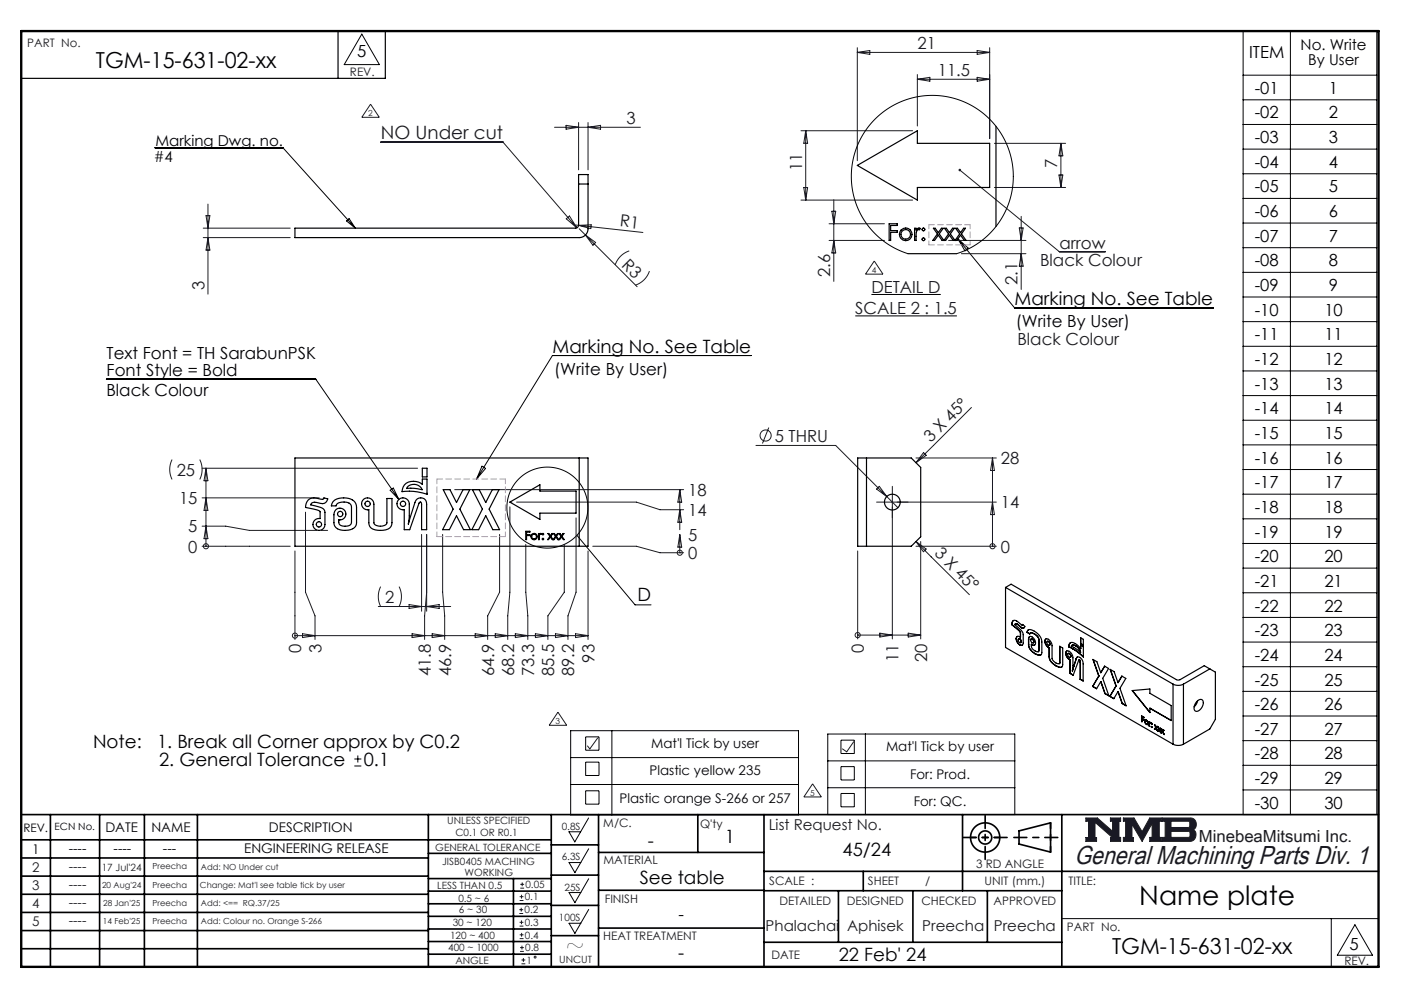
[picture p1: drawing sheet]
<svg xmlns="http://www.w3.org/2000/svg" width="297mm" height="210mm" viewBox="0 0 297 210" stroke-linecap="round" stroke-linejoin="round" font-family="sans-serif">
<g fill="none" stroke="#000" stroke-width=".35">
<path d="M4.5 172.3h287.1M4.5 177.6h112.1M10.7 172.3v32.2M21.1 172.3v32.2M30.5 172.3v32.2M41.8 172.3v32.2M90.6 172.3v32.2M116.6 172.3v32.2M116.6 178.7h10M126.6 172.3v32.2M147.6 172.3v8M161.6 172.3v32.2"/>
<path d="M203.6 172.3v16.1M215.6 175.7l6.6-1.7v6.2l-6.6-1.7zM224.6 172.3v32.2M4.5 185.3h86.1M4.5 181.4h86.1M4.5 189.1h86.1M4.5 193h86.1M4.5 196.8h86.1M90.6 199.1h26M90.6 193.8h26M90.6 188.5h26M90.6 191.1h26"/>
<path d="M90.6 180.5h26M90.6 185.8h26M90.6 196.5h26M108.6 185.8v18.5M116.6 185.1h10M116.6 191.5h10M116.6 197.9h10M126.6 196.3h35M126.6 188.3h35M126.6 180.3h35M161.6 184.3h130M161.6 199.3h63"/>
<path d="M161.6 188.4h63M177.4 188.4v10.9M182.6 184.3v4.1M193.1 188.4v10.9M208.9 188.4v10.9M4.5 200.6h86.1M90.6 201.8h26"/>
<circle cx="208.4" cy="177.1" r="3.1"/>
<circle cx="208.4" cy="177.1" r="1.39"/>
</g>
<path d="M126.4 156.1l-1.6 2.3-.5-.6M180.6 156.9l-1.5 2.1-.9-.6M229.7 173h2.4l3.3 2.8v-2.1h-.5v-.7h2.2v.7h-.4v3.4h.4v.8h-2.2v-.8h.4l-3.7-3.2v3.2h.4v.8h-2.3v-.8h.6v-3.4h-.6zM237.6 173h2.3l1.7 2.9 1.6-2.9h2.5v.7h-.5v3.4h.5v.8h-2.5v-.8h.5v-3l-2.1 3.8-2.1-3.6v2.9h.3v.7h-2.2v-.8h.5v-3.4h-.5zM245.9 173h6a1.34 1.34 0 0 1 1.1 1 1.34 1.34 0 0 1-.6 1.5 1.33 1.33 0 0 1 .5 1.4 1.33 1.33 0 0 1-1.2 1h-5.8v-.8h.6v-3.4h-.6zM247.7 173.7h3.8l.2 .2v.8l-.3 .3h-3.7zM247.7 175.8h3.8l.2 .3v.7l-.3 .3h-3.7z" fill="none" stroke="#191924" stroke-width=".21"/>
<path d="M76.5 7.2l3.8 6.5h-7.5zM124.5 173l-2.9 5-1.2-2.1h2.4M124.5 179.5l-2.9 5.1-1.2-2.2h2.4M124.5 185.8l-2.9 5.1-1.2-2.1h2.4M124.5 192.3l-2.9 5.1-1.2-2.1h2.4M224.6 194.3h67M281.6 194.3v10.2M286.6 195.6l3.7 6.4h-7.4z" fill="none" stroke="#000" stroke-width=".21"/>
<path d="M4.5 6.6h287.1" fill="none" stroke="#000" stroke-width=".21" stroke-dasharray="6.3 1.3 1.3 1.3" stroke-dashoffset="1.9"/>
<path d="M71.5 6.6v10M81.5 6.6v10h-77" fill="none" stroke="#000" stroke-width=".25"/>
<path d="M205.3 177.1h6.2M222.2 174v6.2" fill="none" stroke="#000" stroke-width=".35" stroke-dasharray="15.2 1.3 1.3 1.3" stroke-dashoffset="14.1"/>
<path d="M203.8 177.1h9.2M208.4 172.5v9.2M214.5 177.1h9.3" fill="none" stroke="#000" stroke-width=".35" stroke-dasharray="15.2 1.3 1.3 1.3" stroke-dashoffset="12.5"/>
<path d="M4.5 6.6h287.1v197.9h-287.1z" fill="none" stroke="#000" stroke-width=".5"/>
<path d="M229.7 173v.7h.6v3.4h-.6v.8h2.3v-.8h-.4v-3.2l3.7 3.2h-.4v.8h2.2v-.8h-.4v-3.4h.4v-.7h-2.2v.7h.5v2.1l-3.3-2.8zM237.6 173v.7h.5v3.4h-.5v.8h2.2v-.7h-.3v-2.9l2.1 3.6 2.1-3.8v3h-.5v.8h2.5v-.8h-.5v-3.4h.5v-.7h-2.5l-1.6 2.9-1.7-2.9zM247.7 175.8h3.8l.2 .3v.7l-.3 .3h-3.7zM245.9 173v.7h.6v3.4h-.6v.8h6.3l.5-.5 .3-.8-.1-.7-.5-.4a1.34 1.34 0 0 0 .6-1.5 1.34 1.34 0 0 0-1.1-1zM247.7 173.7h3.7l.3 .2v.9l-.3 .2h-3.7z" fill-rule="evenodd" fill="#191924"/>
<g fill="none" stroke="#191924" stroke-width=".21">
<path d="M181.4 10.1v23.9M181.4 11.1h28M181.4 11.1l2.6-.4v.8zM194.1 15.8v10.8M194.1 16.8h15.3M194.1 16.8l2.6-.4v.8zM206.7 16.4l2.7 .4-2.7 .4zM206.7 10.7l2.7 .4-2.7 .4zM209.4 10.1v19.2M78.4 22l1.8 2.8h-3.7zM80.6 30.1h25.8l15.6 18.1M117.3 26.9h18.2"/>
<path d="M119.7 26.5l2.7 .4-2.7 .4zM122.4 25.9v10M124.4 25.9v10M124.4 26.9l2.6-.4v.8zM169.4 27.6h23.7M170 39.7h.8l-.4 2.6zM170.4 27.6l.4 2.7h-.8zM170.4 27.6v14.7M203 36l21.1 17.2h9.8M210.4 30.3h15M210.4 39.6h15M224 37h.8l-.4 2.6z"/>
<path d="M224.4 30.3v9.3M224.4 30.3l.4 2.7h-.8zM43 50.2h18.4M43 48.2h18.4M43.6 45.6h.8l-.4 2.6zM44 43.2v19M44 50.2l.4 2.7h-.8zM119.8 46.3l.7-.6 1.5 2.5zM121.7 47.6l14.3 1.6M122.4 47.7l2.7-.2-.1 .9zM122.5 48.4l12.3 12.2M123.8 49.7l2.2 1.6-.6 .6z"/>
<path d="M133.1 53.1a4.7 4.7 0 0 0-3 2.9M137.4 57.3a4.7 4.7 0 0 1-3 3M169.4 42.3h23.7M175.4 50.8h11.7M175.4 47.3h11.7M176 44.7h.8l-.4 2.6zM176.4 42.2v17.3M176.4 50.8l.4 2.7h-.8zM184.9 55.2l1.9 2.8h-3.7zM200.7 50.8h16.3M203.4 53.6h13.6M215.6 48.2h.8l-.4 2.6z"/>
<path d="M216 45.8v15.4M216 53.6l.4 2.7h-.8zM36.4 97.2a4.7 4.7 0 0 0 0 4.2M42.3 97.2a4.7 4.7 0 0 1 0 4.2M42.8 99h45.5M43.6 99v16.5M43.6 99l.4 2.7h-.8zM159.9 94.2h16.9l13.1 13.2M162.6 90.4l-1.3 3.4M193.8 96.9h17M195.4 95.7l.5 .6-2.1 1.6zM205.5 86.2l-11.7 11.7"/>
<path d="M209.9 96.9v18.6M209.9 96.9l.5 2.6h-.9zM42.8 115.5h18.6M42.8 111.3h5l5 .9h14.2M42.8 105.3h24.7M43.6 111.3l.4 2.6h-.8zM43.6 105.3l.4 2.6h-.8zM43.6 115.5h.1M62.4 116.5v18.7M64.6 108.3v16.9l2 5v5M89.2 113v16.3M90.3 113v16.3"/>
<path d="M93.6 113v12.2l.5 5v5M96.2 103.6h48.4M105.7 113v12.2l-2.5 5v5M107.9 107.2v18l-.5 5v5M109.3 106.2h25.3l5 1.6h5M111.2 115.1v10.1l.5 5v5M119.4 115.1v10.1l-3.5 5v5M121.9 109.5v15.7l-1.8 5v5M124.4 116.5v18.7M125.4 115.5h9.2l5 1.4h5M143.8 103.6l.4 2.6h-.8zM143.8 103.6v8.4"/>
<path d="M143.8 113.1v3.8M143.8 113.1l.4 2.6h-.8zM143.8 107.8l.4 2.6h-.8zM143.8 116.9h.1M181.4 116.5v18.6M186 102.9l1.6 2.1-2.2-1.6zM188.8 104.5v30.6M193.8 115.5h17M193.8 114.5l2.1 1.6-.6 .6zM193.8 114.5l11.3 11.3M194.8 114.5v20.6M209.9 106.2l.5 2.6h-.9z"/>
<path d="M210 115.5h.1M210.8 106.2h-23.7M62.4 134.4h.1M62.4 134.4h62M64 134l2.6 .4-2.6 .4zM80 128.3h15.3M80.5 124.1a4.7 4.7 0 0 0 0 4.2M84.4 124.1a4.7 4.7 0 0 1 0 4.2M86.5 127.9l2.7 .4-2.7 .4zM87.2 134l2.6 .4-2.6 .4zM90.3 128.3l2.6-.4v.8zM90.3 125.2l-.5 5v5"/>
<path d="M91.4 134l2.7 .4-2.7 .4zM100.5 134l2.7 .4-2.7 .4zM104.8 134l2.6 .4-2.6 .4zM109 134l2.7 .4-2.7 .4zM113.3 134l2.6 .4-2.6 .4zM117.5 134l2.6 .4-2.6 .4zM121.7 134l2.7 .4-2.7 .4zM181.4 134.3h.1M181.4 134.3h13.4M186.1 133.9l2.7 .4-2.7 .4zM192.1 133.9l2.7 .4-2.7 .4zM118 150.6l1.9 2.8h-3.7z"/>
<path d="M171.9 165.8l1.8 2.7h-3.7zM109.9 193.2h.8M109.9 192.4h.8M109.9 195.9h.8M109.9 195h.8M109.9 190.4h.8M109.9 189.6h.8M109.9 198.5h.8M109.9 197.7h.8M110.1 187.8h.8M110.1 187h.8M110.3 192v.8"/>
<path d="M110.3 194.6v.9M110.3 189.2v.8M110.3 197.3v.8M110.4 200v.8M110.5 186.6v.8M110 201.2h.8M110 200.4h.8M110.3 203.8h.8M110.3 203h.8M110.7 202.6v.8"/>
<circle cx="162" cy="92.1" r="1.18"/>
<circle cx="43.6" cy="115.5" r=".54"/>
<circle cx="143.8" cy="116.9" r=".54"/>
<circle cx="210" cy="115.5" r=".54"/>
<circle cx="62.4" cy="134.4" r=".54"/>
<circle cx="181.4" cy="134.3" r=".54"/>
<circle cx="113.2" cy="202.4" r=".2"/>
</g>
<g fill="none" stroke="#000" stroke-width=".21">
<path d="M263 6.5h28.2v165.8h-28.2zM263 15.9h28.2M273 6.5v165.8M32.8 31.3h27.1l15.3 16.9M263 21.1h28.2M263 26.3h28.2M263 31.5h28.2M263 36.7h28.2M73.3 46.7l.5-.5 1.4 2zM202.6 50.5l12 14.6h42M202.6 50.5l2.2 2-.7 .6zM263 42h28.2"/>
<path d="M263 47.2h28.2M263 52.4h28.2M263 57.6h28.2M158.9 75.2h-42l-16.1 26.1M180.9 66.8h21.5M184.3 62.3h14.7M263 62.8h28.2M263 68h28.2M263 73.2h28.2M263 78.4h28.2M22.5 80.2h44.3l17.6 25.4M102 98.6l.7 .5-1.9 2.2z"/>
<path d="M263 83.7h28.2M263 88.9h28.2M263 94.1h28.2M263 99.3h28.2M82.5 103.7l.7-.5 1.2 2.4zM122 113.2l12.3 14.7h3.4M263 104.5h28.2M263 109.7h28.2M263 114.9h28.2M263 120.1h28.2M263 125.4h28.2M263 130.6h28.2"/>
<path d="M263 135.8h28.2M75.7 159.8v1.5M120.7 154.5h48.2v17.8h-48.2zM123.9 155.8h2.8v2.9h-2.8zM129.4 154.5v17.8M175.1 155.2h39.6v17.1h-39.6zM177.9 156.5h2.8v2.9h-2.8zM183.1 155.2v17.1M263 141h28.2M263 146.2h28.2M263 151.4h28.2M263 156.6h28.2"/>
<path d="M75 162h1.4M75 160.5h1.4M120.7 160.2h48.2M120.7 165.9h48.2M123.9 161.2h2.8v2.8h-2.8zM123.9 167.2h2.8v2.9h-2.8zM175.1 160.9h39.6M175.1 166.6h39.6M177.9 162.1h2.8v2.9h-2.8zM177.9 167.8h2.8v2.8h-2.8zM263 161.8h28.2M263 167.1h28.2"/>
<circle cx="115.8" cy="107.3" r="8.6"/>
</g>
<path d="M69.3 112.2h-1.3M107.9 106.2h.4M187.1 106.2h-1.7M188.8 104.5v-1.6M188.8 107.9v1.6M190.4 106.2h1.7" fill="none" stroke="#191924" stroke-width=".21" stroke-dasharray="15.2 1.3 1.3 1.3"/>
<path d="M196.5 47.5h8.7M196.5 51.8h8.7M92.4 113.5h14.5M92.4 101.3h14.5" fill="none" stroke="#f0f" stroke-width=".21" stroke-dasharray="1.3 .6" stroke-dashoffset=".1"/>
<path d="M92.4 113.5v-12.2M106.9 113.5v-12.2" fill="none" stroke="#f0f" stroke-width=".21" stroke-dasharray="1.3 .6" stroke-dashoffset=".3"/>
<path d="M196.5 47.5v4.3M205.2 47.5v4.3" fill="none" stroke="#f0f" stroke-width=".21" stroke-dasharray="1.3 .6" stroke-dashoffset=".4"/>
<path d="M202.8 35.8a.27 .27 0 0 1 .5 0 .27 .27 0 0 1-.3 .4 .27 .27 0 0 1-.2-.3l.2 .1z" fill="#191924"/>
<g fill="none" stroke="#000" stroke-width=".25">
<path d="M122.4 38.9h2M181.4 35l12.7-7.4v2.7h15.3v9.3h-15.3v2.7zM210.7 26.7v21.2M62.4 48.2h59.3a.67 .67 0 0 0 .7-.6v-10.7h2v11.5a1.87 1.87 0 0 1-1.9 1.8h-60.1zM188.1 47.3h1.7v.4h-1.4v1.1h1.4v.3h-1.4v1.7h-.3zM192.1 53.6h10.3M193.5 48.3h.3v.4l.4-.4h.5l-.2 .3h-.4a1.51 1.51 0 0 0-.3 1.4v.8h-.3zM197.5 48.3h.3l.7 .9 .7-.9h.3l-.8 1.2 1 1.3h-.4l-.8-1.1-.8 1.1h-.4l1-1.3zM202 50.8h-.4l-.8-1.1-.8 1.1-.3 .1M202 50.8l-1-1.3 .9-1.2h-.4l-.7 .9-.6-.9h-.4l.9 1.2-1 1.4M202.2 48.3h.3l.7 .9 .7-.9h.3l-.8 1.2 1 1.3h-.4l-.8-1.1-.8 1.1-.4 .1 1-1.4zM89.3 99h1v1.9h-1z"/>
<path d="M122.5 96.9h1.9v18.6h-1.9M122.5 96.9h-60.1v18.6h60.1M122.5 96.9v18.6M183.3 96.9h-1.9v18.6h1.9M183.3 96.9h9.5l2 2v14.6l-2 2h-9.5M183.3 96.9v18.6M65.2 105.8a2.51 2.51 0 0 1 2.6-.2h.5l.2-.3 .8 .2-.1 .3a1.29 1.29 0 0 1-1.9 .5h-.4a.91 .91 0 0 0-1.2 .5l2.4 .6a1 1 0 0 1 .6 1v2.5a1.27 1.27 0 0 1-1.3 1.3 1.27 1.27 0 0 1-1.2-1.5 1.27 1.27 0 0 1 1.5-1v-1.5l-.2-.2-2.9-.7 .2-.8zM70.4 106.1a3.4 3.4 0 0 1 4.9 .4l.1 .8v3.5a2.35 2.35 0 0 1-2.9 1.3h-.4a1.55 1.55 0 0 1-1.5-1.6 3.1 3.1 0 0 1 .5-2.7 1.25 1.25 0 0 1 2 .5 1.25 1.25 0 0 1-1.4 1.6 1.08 1.08 0 0 0 1.3 1.4l.9-.2 .4-.5 .1-3.4a1.5 1.5 0 0 0-2.1-1l-.8 .2-.4 .6h-1zM76.9 105.6a1.33 1.33 0 0 1 1.5-.2 1.33 1.33 0 0 1 .7 1.2v4a1.62 1.62 0 0 0 2.4 .4l.3-.4v-5.2h1.1v5.1a1.66 1.66 0 0 1-1.9 1.6h-1.6l-.8-.4a1.35 1.35 0 0 1-.6-1.2v-2.7a1.26 1.26 0 0 1-1.4-.7 1.26 1.26 0 0 1 .3-1.5zM84.4 105.6a1.33 1.33 0 0 1 1.4-.2 1.33 1.33 0 0 1 .8 1.2v2.5l-.2 1.7 1.4-4.5a1.26 1.26 0 0 1 1.4-1 1.26 1.26 0 0 1 1.1 1.4v5.3h-1.1l-.1-5.8h-.3l-.2 .2-1.9 5.6h-1.2v-4.2a1.26 1.26 0 0 1-1.4-.7 1.26 1.26 0 0 1 .3-1.5zM85.6 102.5a2.91 2.91 0 0 1 3.7-.1v-1.1h1l.1 3.2-2.9-.6-2.5 .1zM86.3 102.8a1.95 1.95 0 0 1 3 .8l-1.7-.3h-1.6z"/>
<path d="M93.8 103.6h1.4l1.4 2.7 1.4-2.7h1.4l-2.1 4.1 2.2 4.3h-1.4l-1.5-2.9-1.5 2.9h-1.5l2.3-4.3zM99.9 103.6h1.5l1.4 2.7 1.3-2.7h1.5l-2.1 4.1 2.2 4.3h-1.4l-1.5-2.9-1.6 2.9h-1.4l2.2-4.3zM107.9 106.2l6.3-3.7v1.4h7.7v4.6h-7.7v1.4zM111.2 112.4h.9v.1h-.7v.6h.7v.2h-.7v.8h-.2zM113.9 112.8h.2v.2l.2-.2 .2 .1a.65 .65 0 0 0-.4 .8v.4h-.2zM115.9 112.8h.2l.3 .5 .4-.5h.1l-.4 .6 .5 .7h-.2l-.4-.5-.4 .5h-.2l.5-.7zM118.2 114.1h-.2l-.4-.5-.4 .5h-.2M118.2 114.1l-.5-.7 .4-.6h-.2l-.3 .5-.3-.5h-.2l.4 .6-.5 .7M118.3 112.8h.1l.4 .5 .3-.5h.2l-.4 .6 .5 .7h-.2l-.4-.5-.4 .5h-.2l.5-.7zM212.7 124.2l1.2-.7 35 20.3 .7-.1 5.1-2.9 2.4 1.3v10l-1.2 2.1-5.6 3.2M212.7 124.2l35.4 20.5M212.7 124.2v12.7l35.4 20.5"/>
<path d="M214 132.1a.73 .73 0 0 1 .4-.9 .73 .73 0 0 1 1 .3l1.4 1-.3 .4-.3-.1M214 132.1l1.8 1.7M214.1 132.1l1.8 1.7M214.1 132.1h-.1M214.4 131.2l-.3 .9M214.8 131.9l.4 .1M215 135.1l.1 .6 .6 .7M215 135.1l.2 .6 .5 .7M215 135.1h.1M215.2 132l-.4-.1-.1 .2a3.4 3.4 0 0 1 1.7 2.1v2l-.2 .3-.5-.1M215.2 132l1 .8M215.2 132h.1"/>
<path d="M215.2 134.6l-.2 .5M215.7 135.1h-.1a.44 .44 0 0 0-.1 .5 .44 .44 0 0 0 .5 .2v-.1M215.7 135.1l.3 .6M215.7 136.4h.6M215.7 135.1l.4 .6M215.7 135.1h-.2M215.7 135.1h.1M215.7 136.4h.1M215.8 134.8a.49 .49 0 0 0-.5-.2 .49 .49 0 0 0-.3 .5M215.8 133.8v1M215.9 133.8l-.1 1M215.9 133.8h-.1"/>
<path d="M216 135.9h-.1M216.1 135.7l-.1 .2M216.1 135.7h-.1M216.2 132.8h.4M216.2 132.8h.1M216.3 132.1v.1M217.2 133.7a.71 .71 0 0 1 .5-.6 .71 .71 0 0 1 .8 .2 2.96 2.96 0 0 1 1.9 2.5v2.4l-.2 .3-.3 .1M217.2 133.7l.6 .4M217.3 133.7l.5 .3M217.3 133.7h-.1M217.6 135.2v-.2a.5 .5 0 0 1 .4-.4 .5 .5 0 0 1 .5 .2 1.08 1.08 0 0 1 .3 1.7l-.5-.1M217.6 136.3l.4 1.2"/>
<path d="M217.6 135.2v1.1M217.6 133.2l-.3 .5M217.6 136.3l.4 1.1M217.6 135.2h.1M217.6 136.3h.1M217.8 134.1l.3-.3 .7 .3M217.8 134.6l-.2 .6M218 133.9l.3-.1 .6 .3M218 137.5l1 .8M218 137.4l1 .8M218 137.4v.1M218.2 136.3a1.38 1.38 0 0 0 1.5 1.5l.1-.3"/>
<path d="M218.2 136.3l.1 .1M218.2 136.3l.2 .1M218.3 135.2l-.1-.1a.44 .44 0 0 0-.1 .6 .44 .44 0 0 0 .6 .2v-.2M218.3 135.2l.4 .5M218.4 136.4h.5M218.4 136.4h-.1M218.4 135.1l.3 .6M218.4 135.1h-.3M218.4 135.1l-.1 .1M218.7 135.7l-.1 .3M218.7 135.7h.1M218.8 134.1l.7 .5"/>
<path d="M218.9 134.1l.6 .5M218.9 134.1h-.1M219 138.3l.9 .3M219 138.2l.9 .3M219 138.2v.1M219.5 134.6l.3 .8M219.5 134.6l.3 .7M219.5 134.6h.1M219.8 135.4v2.1M219.8 137.5l-.2 .3M219.8 135.3v2.2M219.8 135.3v.1"/>
<path d="M219.8 137.5h.1M219.9 138.5v.1M220.2 138.5h-.3M221 135.6l.1-.4a1.19 1.19 0 0 1 1.5 1.4v2.6a1.48 1.48 0 0 0 1.5 1.1l.1-.1M221 135.6l.2 .7 .6 .6M221.1 135.6l.1 .6 .6 .7M221.1 135.6h-.1M221.3 135.1l-.2 .5M221.8 136.9l.1 .1M221.8 135.7l.3 .5M221.8 135.7l-.2-.1a.44 .44 0 0 0-.1 .6 .44 .44 0 0 0 .6 .2v-.2M221.8 136.9l.2 .1"/>
<path d="M221.8 136.9h.1M221.8 135.6l.3 .6M221.8 135.6l-.3 .1M221.8 135.6v.1M221.9 138.9a2.34 2.34 0 0 0 1.5 1.9M221.9 137v1.9M222 138.8a2.34 2.34 0 0 0 1.4 2M222 137v1.8M222 137h-.1M222 138.8l-.1 .1M222.1 136.2l-.1 .2M222.1 136.2h.1"/>
<path d="M224.2 136.7v3.5M225.4 138.2l.2-.4a1.2 1.2 0 0 1 1.4 1.3l-.2 2.8M225.4 138.2l.2 .6 .6 .6M225.5 138.1l.1 .7 .6 .6M225.5 138.1l-.1 .1M225.7 137.7l-.2 .4M226.1 136.8a.81 .81 0 0 1 .4-.9 .81 .81 0 0 1 1 .2l1.1 1.1M226.1 136.8l.9 .4M226.1 136.8h.1M226.2 139.4l.1 .1M226.2 138.2h-.2a.44 .44 0 0 0-.1 .5 .44 .44 0 0 0 .6 .2v-.1M226.2 138.2l.3 .6"/>
<path d="M226.2 139.4l.2 .1M226.2 139.4h.1M226.2 138.2h-.3M226.2 138.2h.1M226.3 139.5v2.9M226.4 139.5v2.9M226.4 139.5h-.1M226.5 135.9l-.3 .3-.1 .6M226.5 138.8l-.1 .2M226.5 138.8h.1M226.8 136.5l.4-.1 .4 .2M227 137.2l2.2 1.7"/>
<path d="M227 137.2h.1M227.6 136.6l-.7-.2-.3 .3 2 1.3M227.6 136.6l.5 .5 .5 .9M227.6 136.6l.7 .7 .3 .7M227.6 136.6h.1M227.7 139.3v-.2a.91 .91 0 0 1 1.4 .9v4l-.6-.3M227.7 139.3l-.6 1.7M227.9 138.9l-.2 .4M228.3 139.6h.1M228.3 139.6l-.1 .1-1.2 3.1M228.3 139.6l.2 .4M228.4 139.6l.1 .4"/>
<path d="M228.4 139.6h-.1M228.6 137.2v-.8l.6 .4v2.2l-2.2-1.8M228.6 134.9l.6 .3v1.3l-.6-.4zM228.6 136.1l.6 .3M228.6 134.9v1.2M228.6 136.5v.7M228.6 136.1h.1M231.3 139.5l1.2 3.4M223.4 140.8l.7 .3h.5M223.4 140.8h.1M224.2 140.2v-3.5l.6 .3v3.5a.62 .62 0 0 1-.4 .7 .62 .62 0 0 1-.7-.2l-.3-.2M224.2 140.2l-.1 .2"/>
<path d="M224.2 140.2h.1M226.3 142.4l.7 .4M226.4 142.4l.6 .4M226.4 142.4h-.1M227.1 141l-.3 .9M227.2 140.9l-.4 1M227.2 140.9l-.1 .1M228.5 140v3.7M228.5 143.6l.6 .4M228.5 143.6v.1M231.1 145.2l.9 .5 .9-1.6 .8 2.6M231.2 145.2l.8 .4"/>
<path d="M231.2 145.2h-.1M232.4 143l-1.3 2.2M232.5 142.9l-1.3 2.3M232.5 142.9l-.1 .1M232.8 142.3l.9-1.4 .8 .5-1.2 2.1 1.3 3.7-.9-.5M232.8 142.3l-.8-2.4-.8-.4 1.2 3.5M233.7 140.9l-.9 1.4M233.7 146.7l.9 .4M234.8 147.3l.8 .4M236.5 146.3l-.9 1.5-.8-.5M236.5 146.3l.9 2.5M236.5 144.4l-.8-2.4-.9-.4 1.3 3.5-1.3 2.2"/>
<path d="M236.5 144.3v.1M237.3 143l.9 .5-1.3 2.1 1.3 3.7-.8-.5M237.3 143l-.8 1.4M237.4 148.8l.8 .4M237.4 148.8h.1M239.5 146l3.7-.3v.9l4.6 2.6v3.2l-4.6-2.6v.9zM239.6 146l3.6 4.6M241.5 152.6h.1M241.5 151.4v1.2M241.6 152.1v.5h-.1M241.6 151.6v.3l.4 .4-.4-.2M241.6 151.6l.4 .2"/>
<path d="M241.6 152.1l.4 .2M242 151.8l-.5-.4v1.2M242.1 152.5l.4 .7M242.2 152.5l.4 .7M242.2 152.5h-.1M242.2 152.3l-.1 .2M242.2 152.3a.56 .56 0 0 1 .6 .3 .56 .56 0 0 1-.1 .7l-.2-.1M242.2 152.3v.2M242.5 152.4h-.1a.4 .4 0 0 0-.1 .5 .4 .4 0 0 0 .5 .1v-.1M242.5 152.4l.3 .5M242.6 152.4l.3 .5M242.6 152.4h-.3"/>
<path d="M242.6 152.4h-.1M242.6 153.2h.2M242.6 153.2h-.1M242.9 152.9l-.2 .2M242.9 152.9h-.1M243.1 153.5h.1M243.1 152.6v.9M243.2 152.8l.1 .1M243.2 152.8l-.1-.2v.9M243.2 152.8h.1M243.3 149.8l4.5 2.5M243.3 149.8h-.1"/>
<path d="M243.3 152.9l-.1 .1v.6l-.1-.1M243.4 152.8v.1M243.4 152.8l-.2 .1M243.4 152.8l-.1 .1M243.5 153.7l.1 .1M243.5 153.7h.2l-.1 .1M243.5 153l.1 .1M243.5 153l.2 .1M243.6 153l.1 .1M243.6 153.7l.1 .1M243.6 153h-.1M243.6 153.7h-.1"/>
<path d="M243.6 152.9v.1M243.6 153.6v.1M243.7 153.1h.1M243.7 153.8h.1M243.7 153.1h-.1M243.7 153.8h-.1M244.2 154.2l.5-.6 .2 .1-.3 .2 .3 .7M244.2 154.1v.1M244.3 153.3l.2 .6-.3-.6 .4 .5M244.6 154l-.4 .2M244.6 154l.2 .5M244.8 154.5l.1 .1"/>
<path d="M244.8 154.5h.1M244.9 154.6h.1M245 153.7l.2 .5M245 153.8l-.1-.1 .3 .5M245.2 154.2l-.3 .4M245.2 154.4l-.3 .2M245.2 154.4l.3 .5M245.3 154.4h-.1M245.4 154l.2 .1-.3 .2 .3 .7M245.4 154l-.2 .2M245.5 154l-.3 .2M245.5 154.9l.1 .1"/>
<path d="M245.5 154.9h.1M245.6 155h.1M245.7 154.1l.2 .5M245.7 154.2l-.1-.1 .3 .5M245.9 154.6l-.3 .4M245.9 154.8l-.3 .2M245.9 154.8l.3 .5M246 154.8h-.1M246 154.7l.3 .7-.1-.1M246.1 154.4l.1 .1-.2 .2M246.1 154.4l-.1 .2M246.2 155.3h.1"/>
<path d="M248.1 144.7a2.43 2.43 0 0 0 2.2 0M248.1 157.4a2.43 2.43 0 0 0 2.2 0M248.1 144.7v12.7M250.3 144.7v12.7M253.2 148.4a.74 .74 0 0 1 1-.5 .74 .74 0 0 1 .3 1.1 1.44 1.44 0 0 1-1.7 1.3 1.55 1.55 0 0 1 .4-1.9zM253.3 148.2l-.2 .7-.5 .6M255.9 141.5l-5.6 3.2"/>
<circle cx="191.6" cy="49.6" r="1.02"/>
<circle cx="191.6" cy="49.6" r="1.34"/>
<circle cx="195.3" cy="50.6" r=".29"/>
<circle cx="195.3" cy="48.5" r=".29"/>
<circle cx="67.5" cy="110.9" r=".56"/>
<circle cx="72" cy="108.7" r=".56"/>
<circle cx="77.8" cy="106.6" r=".56"/>
<circle cx="85.2" cy="106.6" r=".56"/>
<circle cx="113" cy="113.5" r=".51"/>
<circle cx="113" cy="113.5" r=".67"/>
<circle cx="114.9" cy="114" r=".15"/>
<circle cx="114.9" cy="113" r=".15"/>
<circle cx="188.8" cy="106.2" r="1.67"/>
</g>
<path d="M192.1 53.6l-2.9-1.1-2.5-1.7-2.3-2.1-1.7-2.4-1.4-2.7-.9-2.9-.3-3.1 .2-2.9 .7-2.9 1.2-2.8 1.7-2.5 2.2-2.2 2.5-1.8 2.6-1.3 3-.8 3-.2 3.1 .2 2.9 .9 2.8 1.3 2.4 1.7 2.1 2.2 1.7 2.5 1.2 2.7 .7 2.9 .3 3-.4 3.1-.8 2.9-1.4 2.7-1.9 2.5-2.1 2-2.6 1.7-2.8 1.1" fill="none" stroke="#000" stroke-width=".21"/>
<text font-size="5.6" x="241" y="191.4">Name plate</text>
<text font-size="5.5" fill="#191924" x="227.3" y="182.7">General Machining Parts Div. 1</text>
<text font-size="4.9" x="119.6" y="201.6">~</text>
<g font-size="4.7">
<text x="20.3" y="14.4">TGM-15-631-02-xx</text>
<text x="235.2" y="201.7">TGM-15-631-02-xx</text>
</g>
<text font-size="3.9" fill="#191924" x="80.6" y="29.5">NO Under cut</text>
<g font-size="3.9">
<text x="214.6" y="64.5">Marking No. See Table</text>
<text x="116.9" y="74.6">Marking No. See Table</text>
<text x="134.8" y="127.1">D</text>
<text x="19.7" y="158.1">Note:</text>
<text x="33.2" y="158.1">1. Break all Corner approx by C0.2</text>
<text x="33.7" y="162">2. General Tolerance</text>
<text x="77" y="162">0.1</text>
<text x="137.1" y="179.1">-</text>
<text x="153.3" y="178.4">1</text>
<text x="178.2" y="181.1">45/24</text>
<text x="135.3" y="187">See table</text>
<text x="143.5" y="202.9">-</text>
<text x="177.4" y="203.3">22 Feb' 24</text>
</g>
<g font-size="3.5" fill="#191924">
<text x="194.1" y="10.3">21</text>
<text x="198.4" y="16">11.5</text>
<text x="132.5" y="26.2">3</text>
<text x="223.7" y="35.6" transform="rotate(-90 223.7 35.6)">7</text>
<text x="169.7" y="36.1" transform="rotate(-90 169.7 36.1)">11</text>
<text x="131" y="47.9" transform="rotate(6 131 47.9)">R1</text>
<text x="224.1" y="52.7">arrow</text>
<text x="131.4" y="56.2" transform="rotate(45 131.4 56.2)">R3</text>
<text x="175.6" y="58.5" transform="rotate(-90 175.6 58.5)">2.6</text>
<text x="220" y="56.4">Black Colour</text>
<text x="43.2" y="61.2" transform="rotate(-90 43.2 61.2)">3</text>
<text x="184.3" y="61.9">DETAIL D</text>
<text x="215.3" y="60.2" transform="rotate(-90 215.3 60.2)">2.1</text>
<text x="180.9" y="66.4">SCALE 2 : 1.5</text>
<text x="215.2" y="73">Black Colour</text>
<text x="163.9" y="93.4">5 THRU</text>
<text x="196.9" y="93.7" transform="rotate(-45 196.9 93.7)">3 X 45°</text>
<text x="37.4" y="100.6">25</text>
<text x="211.7" y="98.2">28</text>
<text x="37.9" y="106.6">15</text>
<text x="145.6" y="104.9">18</text>
<text x="211.7" y="107.5">14</text>
<text x="39.8" y="112.6">5</text>
<text x="145.6" y="109.1">14</text>
<text x="39.8" y="116.9">0</text>
<text x="145.6" y="118.2">0</text>
<text x="145.6" y="114.4">5</text>
<text x="197.5" y="117.2" transform="rotate(45 197.5 117.2)">3 X 45°</text>
<text x="211.7" y="116.9">0</text>
<text x="81.5" y="127.5">2</text>
<text x="63.7" y="138.2" transform="rotate(-90 63.7 138.2)">0</text>
<text x="68" y="138.2" transform="rotate(-90 68 138.2)">3</text>
<text x="91.2" y="143.1" transform="rotate(-90 91.2 143.1)">41.8</text>
<text x="95.4" y="143.1" transform="rotate(-90 95.4 143.1)">46.9</text>
<text x="104.5" y="143.1" transform="rotate(-90 104.5 143.1)">64.9</text>
<text x="108.7" y="143.1" transform="rotate(-90 108.7 143.1)">68.2</text>
<text x="113" y="143.1" transform="rotate(-90 113 143.1)">73.3</text>
<text x="117.2" y="143.1" transform="rotate(-90 117.2 143.1)">85.5</text>
<text x="121.5" y="143.1" transform="rotate(-90 121.5 143.1)">89.2</text>
<text x="125.7" y="140.1" transform="rotate(-90 125.7 140.1)">93</text>
<text x="182.8" y="138.1" transform="rotate(-90 182.8 138.1)">0</text>
<text x="190.1" y="140" transform="rotate(-90 190.1 140)">11</text>
<text x="196.1" y="140" transform="rotate(-90 196.1 140)">20</text>
<text x="253.6" y="178.1">MinebeaMitsumi Inc.</text>
</g>
<g font-size="3.5">
<text x="75.6" y="12.1">5</text>
<text x="264.2" y="12.2">ITEM</text>
<text x="265.4" y="19.8">-01</text>
<text x="281.1" y="19.8">1</text>
<text x="265.4" y="25.1">-02</text>
<text x="281.1" y="25.1">2</text>
<text x="265.4" y="30.3">-03</text>
<text x="265.4" y="35.5">-04</text>
<text x="281.1" y="30.3">3</text>
<text x="281.1" y="35.5">4</text>
<text x="265.4" y="40.7">-05</text>
<text x="281.1" y="40.7">5</text>
<text x="265.4" y="45.9">-06</text>
<text x="281.1" y="45.9">6</text>
<text x="265.4" y="51.1">-07</text>
<text x="281.1" y="51.1">7</text>
<text x="265.4" y="56.3">-08</text>
<text x="281.1" y="56.3">8</text>
<text x="265.4" y="61.5">-09</text>
<text x="281.1" y="61.5">9</text>
<text x="214.9" y="69.2">(Write By User)</text>
<text x="265.4" y="66.8">-10</text>
<text x="265.4" y="72">-11</text>
<text x="280.2" y="66.8">10</text>
<text x="280.2" y="72">11</text>
<text x="22.6" y="75.9">Text Font = TH SarabunPSK</text>
<text x="265.4" y="77.2">-12</text>
<text x="280.2" y="77.2">12</text>
<text x="22.5" y="83.7">Black Colour</text>
<text x="22.6" y="79.4">Font Style = Bold</text>
<text x="117.2" y="79.4">(Write By User)</text>
<text x="265.4" y="82.4">-13</text>
<text x="280.2" y="82.4">13</text>
<text x="265.4" y="87.6">-14</text>
<text x="280.2" y="87.6">14</text>
<text x="265.4" y="92.8">-15</text>
<text x="280.2" y="92.8">15</text>
<text x="265.4" y="98">-16</text>
<text x="280.2" y="98">16</text>
<text x="265.4" y="103.3">-17</text>
<text x="280.2" y="103.3">17</text>
<text x="265.4" y="108.5">-18</text>
<text x="265.4" y="113.7">-19</text>
<text x="280.2" y="108.5">18</text>
<text x="280.2" y="113.7">19</text>
<text x="265.4" y="118.9">-20</text>
<text x="280.2" y="118.9">20</text>
<text x="265.4" y="124.1">-21</text>
<text x="280.2" y="124.1">21</text>
<text x="265.4" y="129.3">-22</text>
<text x="280.2" y="129.3">22</text>
<text x="265.4" y="134.5">-23</text>
<text x="280.2" y="134.5">23</text>
<text x="265.4" y="139.8">-24</text>
<text x="280.2" y="139.8">24</text>
<text x="265.4" y="145">-25</text>
<text x="280.2" y="145">25</text>
<text x="265.4" y="150.2">-26</text>
<text x="265.4" y="155.4">-27</text>
<text x="280.2" y="150.2">26</text>
<text x="280.2" y="155.4">27</text>
<text x="265.4" y="160.6">-28</text>
<text x="280.2" y="160.6">28</text>
<text x="265.4" y="165.8">-29</text>
<text x="280.2" y="165.8">29</text>
<text x="265.4" y="171">-30</text>
<text x="280.2" y="171">30</text>
<text x="143.5" y="194.6">-</text>
<text x="285.5" y="200.9">5</text>
</g>
<g font-size="3.2">
<text x="275.1" y="10.5">No. Write</text>
<text x="276.7" y="13.7">By User</text>
<text x="32.5" y="34.3">#4</text>
<text x="32.9" y="30.8">Marking Dwg. no.</text>
</g>
<g font-size="3.2" fill="#191924">
<text x="162.6" y="175.5">List Request No.</text>
<text x="162" y="196.8">Phalachai</text>
<text x="179.2" y="196.8">Aphisek</text>
<text x="195.1" y="196.8">Preecha</text>
<text x="210.2" y="196.8">Preecha</text>
</g>
<g font-size="2.8">
<text x="137.7" y="158.2">Mat'l Tick by user</text>
<text x="187.4" y="158.9">Mat'l Tick by user</text>
<text x="137.4" y="163.9">Plastic yellow 235</text>
<text x="192.5" y="164.8">For: Prod.</text>
<text x="131.1" y="169.9">Plastic orange S-266 or 257</text>
<text x="193.3" y="170.5">For: QC.</text>
<text x="22.3" y="175.9">DATE</text>
<text x="32" y="175.9">NAME</text>
<text x="56.9" y="175.9">DESCRIPTION</text>
<text x="6.8" y="180.6">1</text>
<text x="14.5" y="180.3">----</text>
<text x="24" y="180.3">----</text>
<text x="34.5" y="180.3">---</text>
<text x="51.7" y="180.3">ENGINEERING RELEASE</text>
</g>
<g font-size="2.8" fill="#191924">
<text x="6.8" y="184.4">2</text>
<text x="14.5" y="184.1">----</text>
<text x="6.8" y="188.3">3</text>
<text x="14.5" y="188">----</text>
<text x="14.5" y="191.8">----</text>
<text x="6.8" y="195.9">5</text>
<text x="6.8" y="192.1">4</text>
<text x="14.5" y="195.6">----</text>
</g>
<g font-size="2.5" fill="#191924">
<text x="5.7" y="9.8">PART No.</text>
<text x="74" y="16">REV.</text>
<text x="127.6" y="174.8">M/C.</text>
<text x="148.1" y="175.1">Q'ty</text>
<text x="127.6" y="182.8">MATERIAL</text>
<text x="206.5" y="183.6">3 RD ANGLE</text>
<text x="127.9" y="191">FINISH</text>
<text x="162.7" y="187.2">SCALE :</text>
<text x="164.9" y="191.4">DETAILED</text>
<text x="179.1" y="191.4">DESIGNED</text>
<text x="183.6" y="187.2">SHEET</text>
<text x="194.9" y="191.4">CHECKED</text>
<text x="195.7" y="187.2">/</text>
<text x="208.3" y="187.2">UNIT (mm.)</text>
<text x="210.2" y="191.4">APPROVED</text>
<text x="226" y="187.2">TITLE:</text>
<text x="225.7" y="196.8">PART No.</text>
<text x="127.6" y="198.9">HEAT TREATMENT</text>
<text x="163.2" y="202.9">DATE</text>
<text x="284.4" y="204.1">REV.</text>
</g>
<text font-size="2.5" x="4.9" y="175.9">REV.</text>
<text font-size="2.1" x="11.6" y="175.6">ECN No.</text>
<g font-size="2.1" fill="#191924">
<text x="92.1" y="179.9">GENERAL TOLERANCE</text>
<text x="94.6" y="174.2">UNLESS SPECIFIED</text>
<text x="96.4" y="176.8">C0.1 OR R0.1</text>
<text x="118.8" y="175.5">0.8S</text>
<text x="21.5" y="184.1">17 Jul'24</text>
<text x="93.5" y="182.9">JISB0405 MACHING</text>
<text x="98.2" y="185.3">WORKING</text>
<text x="118.8" y="181.9">6.3S</text>
<text x="92.5" y="187.9">LESS THAN 0.5</text>
<text x="97" y="190.7">0.5 ~ 6</text>
<text x="111" y="190.4">0.1</text>
<text x="111.2" y="187.8">0.05</text>
<text x="119.4" y="188.4">25S</text>
<text x="95.8" y="195.8">30 ~ 120</text>
<text x="97.1" y="193.1">6 ~ 30</text>
<text x="110.9" y="193.2">0.2</text>
<text x="111" y="195.9">0.3</text>
<text x="118.2" y="194.8">100S</text>
<text x="94.8" y="201.1">400 ~ 1000</text>
<text x="95.2" y="198.5">120 ~ 400</text>
<text x="96.3" y="203.9">ANGLE</text>
<text x="111" y="198.5">0.4</text>
<text x="111.1" y="201.2">0.8</text>
<text x="111.4" y="203.8">1</text>
<text x="118.3" y="203.7">UNCUT</text>
</g>
<g font-size="1.8" fill="#191924">
<text x="77.9" y="24.6">2</text>
<text x="184.5" y="57.8">4</text>
<text x="117.5" y="153.2">3</text>
<text x="171.4" y="168.3">5</text>
<text x="32.3" y="183.9">Preecha</text>
<text x="42.5" y="183.9">Add: NO Under cut</text>
<text x="21.6" y="187.7">20 Aug'24</text>
<text x="21.8" y="191.5">28 Jan'25</text>
<text x="32.3" y="187.7">Preecha</text>
<text x="32.3" y="191.5">Preecha</text>
<text x="42.3" y="187.7">Change: Mat'l see table tick by user</text>
<text x="42.5" y="191.6">Add: &lt;== RQ.37/25</text>
<text x="21.8" y="195.4">14 Feb'25</text>
<text x="32.3" y="195.4">Preecha</text>
<text x="42.5" y="195.4">Add: Colour no. Orange S-266</text>
</g>
</svg>
